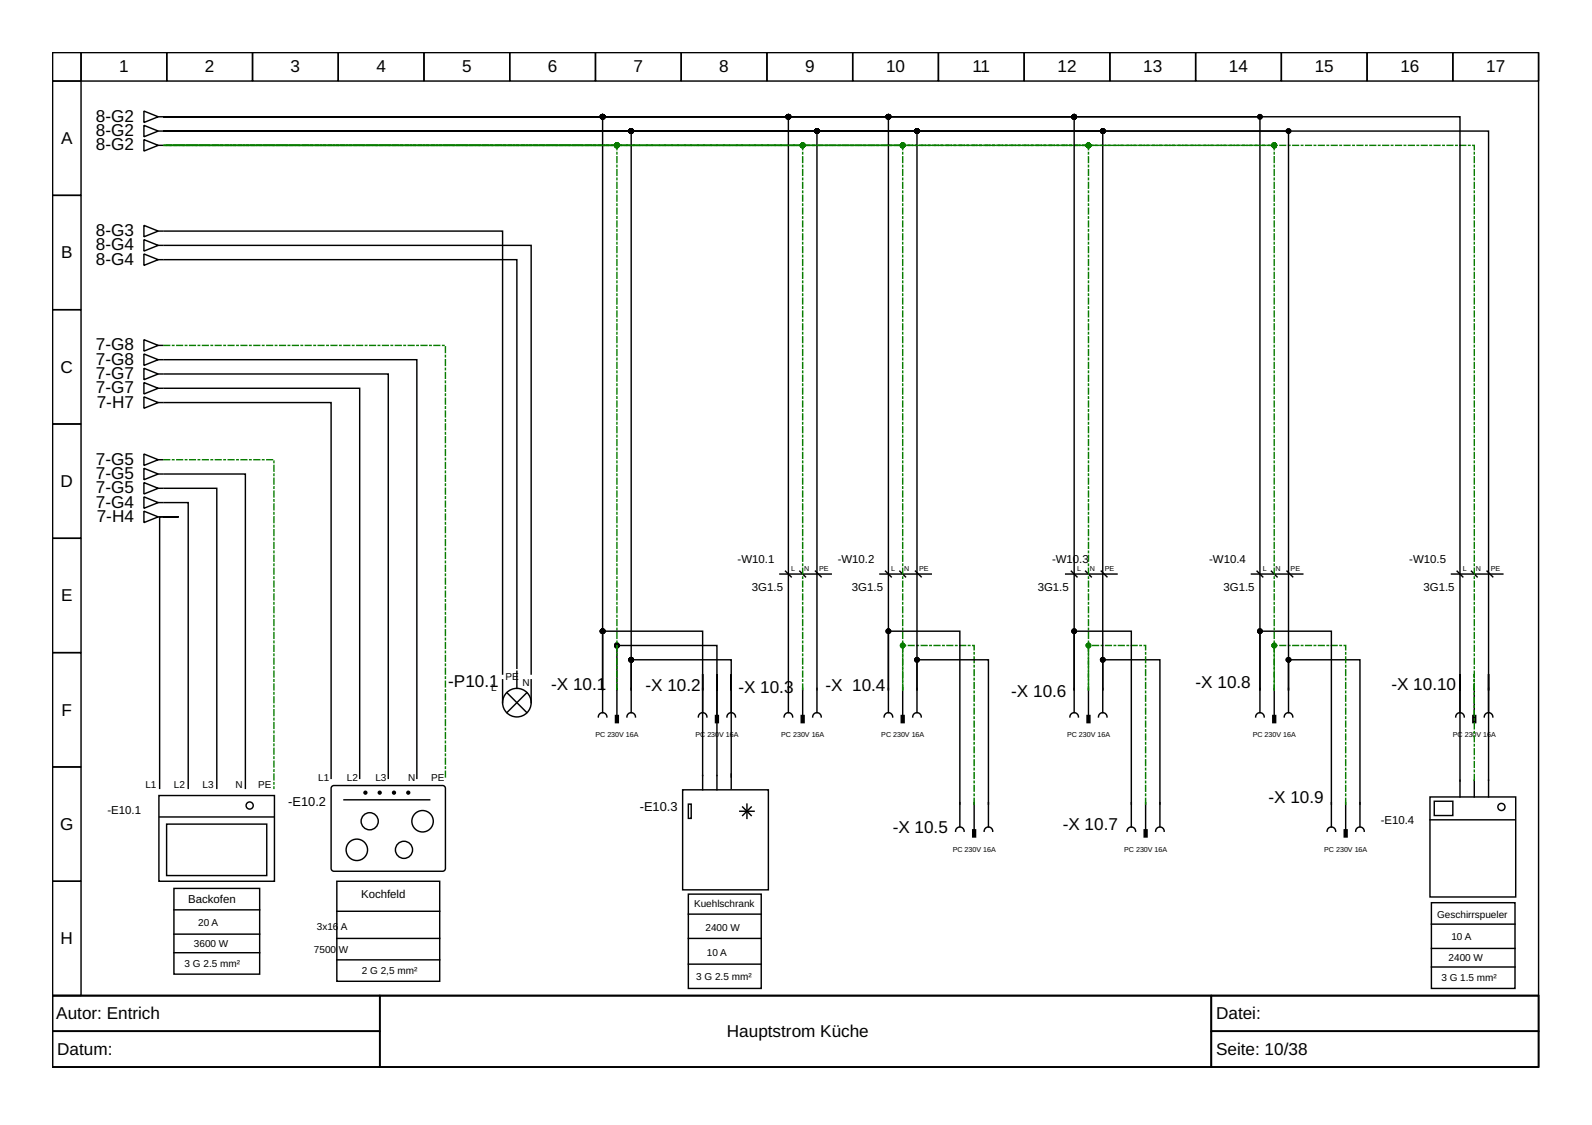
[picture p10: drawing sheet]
<svg xmlns="http://www.w3.org/2000/svg" width="297mm" height="210mm" viewBox="0 0 297 210" stroke-linecap="round" stroke-linejoin="round" font-family="sans-serif">
<g fill="none" stroke="#000" stroke-width=".27">
<path d="M9.8 9.8h277.3v176h-277.3zM9.8 9.8h5.3v5.3h-5.3zM9.8 15.1h5.3v21.4h-5.3zM15.1 9.8h16v5.3h-16zM31.1 9.8h16v5.3h-16zM47.1 9.8h16v5.3h-16zM63.1 9.8h16v5.3h-16zM79.1 9.8h16v5.3h-16zM95.1 9.8h16v5.3h-16zM111.1 9.8h16v5.3h-16zM127.1 9.8h16v5.3h-16zM143.1 9.8h16v5.3h-16z"/>
<path d="M159.1 9.8h16v5.3h-16zM175.1 9.8h16v5.3h-16zM191.1 9.8h16v5.3h-16zM207.1 9.8h16v5.3h-16zM223.1 9.8h16v5.3h-16zM239.1 9.8h16v5.3h-16zM255.1 9.8h16v5.3h-16zM271.1 9.8h16v5.3h-16zM9.8 36.5h5.3v21.3h-5.3zM26.9 23.4l2.6 1.1-2.6 1zM26.9 20.7l2.6 1.1-2.6 1.1zM26.9 26.1l2.6 1-2.6 1.1z"/>
<path d="M29.5 24.5h.8M29.5 21.8h.8M29.5 27.1h.8M30.6 21.8h81.8v106.9v-10.9h18.7v29.6M30.6 24.5h87.2v104.2v-5.6h18.6v21.9M30.6 24.5h209.8v104.2v-5.6h13.3v26.9M30.6 24.5h121.8v104.2M30.6 24.5h175.2v104.2v-5.6h10.6v26.9M30.6 21.8h204.5v106.9v-10.9h13.3v32.2M30.6 21.8h169.8v106.9v-10.9h10.7v32.2M30.6 21.8h135.2v106.9v-10.9h13.3v32.2M30.6 24.5h140.5v104.2v-5.6h13.3v26.9"/>
<path d="M30.6 21.8h116.5v106.9M30.6 21.8h241.8v123.9M30.6 24.5h247.1v124.2M9.8 57.8h5.3v21.3h-5.3zM26.9 47.4l2.6 1-2.6 1.1zM26.9 42.1l2.6 1-2.6 1.1zM26.9 44.7l2.6 1.1-2.6 1zM29.5 48.4h.8M29.5 43.1h.8M29.5 45.8h.8M30.6 45.8h68.5v80M30.6 48.4h65.8v76.3"/>
<path d="M30.6 43.1h63.2v82.7M9.8 79.1h5.3v21.3h-5.3zM26.9 74l2.6 1.1-2.6 1.1zM26.9 68.7l2.6 1.1-2.6 1zM26.9 63.4l2.6 1-2.6 1.1zM26.9 71.4l2.6 1-2.6 1.1zM26.9 66l2.6 1.1-2.6 1.1zM29.5 75.1h.8M29.5 69.8h.8M29.5 64.4h.8M29.5 72.4h.8M29.5 67.1h.8"/>
<path d="M30.6 72.4h36.5v72.8M30.6 75.1h31.2v70.1M30.6 69.8h41.8v75.4M30.6 67.1h47.2v78.1M26.9 87.4l2.6 1-2.6 1.1zM26.9 92.7l2.6 1.1-2.6 1zM26.9 84.7l2.6 1.1-2.6 1zM26.9 95.4l2.6 1-2.6 1.1zM26.9 90l2.6 1.1-2.6 1.1zM29.5 88.4h.8M29.5 93.8h.8M29.5 85.8h.8"/>
<path d="M29.5 96.4h.8M29.5 91.1h.8M30.6 88.4h15.2v58.7M30.6 91.1h9.9v56M30.6 96.4h2.7h-3.5v50.7M30.6 93.8h4.5v53.3M9.8 100.4h5.3v21.4h-5.3zM145.5 107.1h9.6M146.6 106.6l1 1M149.2 106.6l1.1 1M152.1 106.6l1.1 1M164.2 107.1h9.6"/>
<path d="M165.2 106.6l1.1 1M167.9 106.6l1.1 1M170.8 106.6l1.1 1M198.8 107.1h9.6M199.9 106.6l1.1 1M202.6 106.6l1 1M205.5 106.6l1 1M233.5 107.1h9.6M234.5 106.6l1.1 1M237.2 106.6l1.1 1M240.1 106.6l1.1 1M270.8 107.1h9.6"/>
<path d="M271.9 106.6l1 1M274.5 106.6l1.1 1M277.5 106.6l1 1M9.8 121.8h5.3v21.3h-5.3zM93.8 126.8v4.3M94.6 129.2l3.7 3.8M96.4 125.2v3.2M98.3 129.2l-3.7 3.8M99.1 126.8v4.3M111.6 133.8a.8 .8 0 0 1 .8-.8 .8 .8 0 0 1 .8 .8M112.4 128.4v4.6M115.1 128.7v-8.3h18.7v27"/>
<path d="M115.1 128.4v5.1M117 133.8a.8 .8 0 0 1 .8-.8 .8 .8 0 0 1 .8 .8M117.8 128.4v4.6M130.3 133.8a.8 .8 0 0 1 .8-.8 .8 .8 0 0 1 .8 .8M131.1 128.4v4.6M133.8 128.4v5.1M135.6 133.8a.8 .8 0 0 1 .8-.8 .8 .8 0 0 1 .8 .8M136.4 128.4v4.6M146.3 133.8a.8 .8 0 0 1 .8-.8 .8 .8 0 0 1 .8 .8M147.1 128.4v4.6M149.8 128.4v5.1M151.6 133.8a.8 .8 0 0 1 .8-.8 .8 .8 0 0 1 .8 .8"/>
<path d="M152.4 128.4v4.6M165 133.8a.8 .8 0 0 1 .8-.8 .8 .8 0 0 1 .8 .8M165.8 128.4v4.6M168.4 128.4v5.1M170.3 133.8a.8 .8 0 0 1 .8-.8 .8 .8 0 0 1 .8 .8M171.1 128.4v4.6M199.6 133.8a.8 .8 0 0 1 .8-.8 .8 .8 0 0 1 .8 .8M200.4 128.4v4.6M203.1 128.4v5.1M205 133.8a.8 .8 0 0 1 .8-.8 .8 .8 0 0 1 .8 .8M205.8 128.4v4.6M234.3 133.8a.8 .8 0 0 1 .8-.8 .8 .8 0 0 1 .8 .8"/>
<path d="M235.1 128.4v4.6M237.7 128.4v5.1M239.6 133.8a.8 .8 0 0 1 .8-.8 .8 .8 0 0 1 .8 .8M240.4 128.4v4.6M271.6 133.8a.8 .8 0 0 1 .8-.8 .8 .8 0 0 1 .8 .8M272.4 128.4v4.6M275.1 128.4v5.1M276.9 133.8a.8 .8 0 0 1 .8-.8 .8 .8 0 0 1 .8 .8M277.7 128.4v4.6M9.8 143.1h5.3v21.3h-5.3zM29.6 148.4h21.6v16h-21.6zM29.8 152.4h21.3"/>
<path d="M31.1 153.8h18.7v9.6h-18.7zM61.9 146.8l.4-.2h20.5l.3 .5-.1 15.2-.4 .3-20.6-.1-.2-.5zM64.2 149.2h16M127.4 147.4h16v18.6h-16zM128.4 150h.6v2.7h-.6zM136.4 144.4v2.7M138 151.4h2.7M138.6 150.6l1.6 1.6M139.4 150v2.7M140.2 150.6l-1.6 1.6M178.3 155.1a.8 .8 0 0 1 .8-.8 .8 .8 0 0 1 .8 .8M179.1 149.8v4.5"/>
<path d="M181.8 149.8v5M183.6 155.1a.8 .8 0 0 1 .8-.8 .8 .8 0 0 1 .8 .8M184.4 149.8v4.5M210.3 155.1a.8 .8 0 0 1 .8-.8 .8 .8 0 0 1 .8 .8M211.1 149.8v4.5M213.8 149.8v5M215.6 155.1a.8 .8 0 0 1 .8-.8 .8 .8 0 0 1 .8 .8M216.4 149.8v4.5M247.6 155.1a.8 .8 0 0 1 .8-.8 .8 .8 0 0 1 .8 .8M248.4 149.8v4.5M251.1 149.8v5M252.9 155.1a.8 .8 0 0 1 .8-.8 .8 .8 0 0 1 .8 .8"/>
<path d="M253.7 149.8v4.5M266.8 148.7h16v18.7h-16zM266.8 153h15.7M267.6 149.5h3.5v2.7h-3.5zM272.4 145.6v3.1M275.1 145.6v3.1M9.8 164.4h5.3v21.4h-5.3zM32.5 165.8h15.9v16h-15.9zM32.5 174.3h15.9M32.5 169.8h15.9M32.5 177.8h15.9M62.8 164.4h19.2v18.7h-19.2z"/>
<path d="M62.8 179.1h19.2M62.8 175.1h19.2M62.8 170h19.2M128.4 166.8h13.6v17.6h-13.6zM128.4 175.1h13.6M128.4 179.9h13.6M128.4 170.6h13.6M267.1 168.4h15.6v16h-15.6zM267.1 172.4h15.6M267.1 177h15.6M9.8 185.8h277.3v13.3h-277.3zM9.8 185.8h61v6.6h-61z"/>
<path d="M9.8 192.4h61v6.7h-61zM70.8 185.8h155.2v13.3h-155.2zM226 185.8h61.1v6.6h-61.1zM226 192.4h61.1v6.7h-61.1zM267.1 180.4h15.6"/>
<circle cx="96.4" cy="131.1" r="2.67"/>
<circle cx="46.6" cy="150.3" r=".67"/>
<circle cx="66.6" cy="158.6" r="2"/>
<circle cx="69" cy="153.2" r="1.6"/>
<circle cx="75.4" cy="158.6" r="1.6"/>
<circle cx="78.8" cy="153.2" r="2"/>
<circle cx="280.1" cy="150.6" r=".67"/>
</g>
<g fill="#000" stroke="#000" stroke-width=".27">
<path d="M114.8 133.5h.6v1.3h-.6z" fill-rule="evenodd"/>
<path d="M133.5 133.5h.5v1.3h-.5z" fill-rule="evenodd"/>
<path d="M149.5 133.5h.5v1.3h-.5z" fill-rule="evenodd"/>
<path d="M168.2 133.5h.5v1.3h-.5z" fill-rule="evenodd"/>
<path d="M202.8 133.5h.6v1.3h-.6z" fill-rule="evenodd"/>
<path d="M237.5 133.5h.5v1.3h-.5z" fill-rule="evenodd"/>
<path d="M274.8 133.5h.5v1.3h-.5z" fill-rule="evenodd"/>
<path d="M181.5 154.8h.5v1.4h-.5z" fill-rule="evenodd"/>
<path d="M213.5 154.8h.5v1.4h-.5z" fill-rule="evenodd"/>
<path d="M250.8 154.8h.5v1.4h-.5z" fill-rule="evenodd"/>
<circle cx="112.4" cy="21.8" r=".4"/>
<circle cx="117.8" cy="24.5" r=".4"/>
<circle cx="147.1" cy="21.8" r=".4"/>
<circle cx="152.4" cy="24.5" r=".4"/>
<circle cx="165.8" cy="21.8" r=".4"/>
<circle cx="171.1" cy="24.5" r=".4"/>
<circle cx="200.4" cy="21.8" r=".4"/>
<circle cx="205.8" cy="24.5" r=".4"/>
<circle cx="235.1" cy="21.8" r=".4"/>
<circle cx="240.4" cy="24.5" r=".4"/>
<circle cx="112.4" cy="117.8" r=".4"/>
<circle cx="165.8" cy="117.8" r=".4"/>
<circle cx="200.4" cy="117.8" r=".4"/>
<circle cx="235.1" cy="117.8" r=".4"/>
<circle cx="115.1" cy="120.4" r=".4"/>
<circle cx="117.8" cy="123.1" r=".4"/>
<circle cx="171.1" cy="123.1" r=".4"/>
<circle cx="205.8" cy="123.1" r=".4"/>
<circle cx="240.4" cy="123.1" r=".4"/>
<circle cx="68.2" cy="147.9" r=".27"/>
<circle cx="70.8" cy="147.9" r=".27"/>
<circle cx="73.5" cy="147.9" r=".27"/>
<circle cx="76.2" cy="147.9" r=".27"/>
</g>
<path d="M30.6 64.4h52.5v80.8M30.6 85.8h20.5v61.3M115.1 128.7v-101.6h-84.5M149.8 128.7v-101.6h-119.2M168.4 128.7v-101.6h-137.8M203.1 128.7v-101.6h-172.5M237.7 128.7v-101.6h-207.1M275.1 128.7v-101.6h-244.5M181.8 150v-29.6h-13.4v8.3M213.8 150v-29.6h-10.7v8.3M251.1 150v-29.6h-13.4v8.3M275.1 145.6v-19.8v2.9" fill="none" stroke="#087c00" stroke-width=".27" stroke-dasharray="1.1 .5 .3 .5"/>
<g fill="#087c00" stroke="#087c00" stroke-width=".27">
<circle cx="203.1" cy="27.1" r=".4"/>
<circle cx="168.4" cy="27.1" r=".4"/>
<circle cx="149.8" cy="27.1" r=".4"/>
<circle cx="237.7" cy="120.4" r=".4"/>
<circle cx="203.1" cy="120.4" r=".4"/>
<circle cx="168.4" cy="120.4" r=".4"/>
<circle cx="115.1" cy="27.1" r=".4"/>
<circle cx="237.7" cy="27.1" r=".4"/>
</g>
<g font-size="3.2">
<text x="22.2" y="13.5">1</text>
<text x="38.2" y="13.5">2</text>
<text x="54.2" y="13.5">3</text>
<text x="70.2" y="13.5">4</text>
<text x="86.2" y="13.5">5</text>
<text x="102.2" y="13.5">6</text>
<text x="118.2" y="13.5">7</text>
<text x="134.2" y="13.5">8</text>
<text x="150.2" y="13.5">9</text>
<text x="165.3" y="13.5">10</text>
<text x="181.4" y="13.5">11</text>
<text x="197.3" y="13.5">12</text>
<text x="213.3" y="13.5">13</text>
<text x="229.3" y="13.5">14</text>
<text x="245.3" y="13.5">15</text>
<text x="261.3" y="13.5">16</text>
<text x="277.3" y="13.5">17</text>
<text x="17.9" y="22.7">8-G2</text>
<text x="11.4" y="26.9">A</text>
<text x="17.9" y="25.4">8-G2</text>
<text x="17.9" y="28.1">8-G2</text>
<text x="17.9" y="44">8-G3</text>
<text x="17.9" y="46.7">8-G4</text>
<text x="11.4" y="48.2">B</text>
<text x="17.9" y="49.4">8-G4</text>
<text x="17.9" y="65.4">7-G8</text>
<text x="11.3" y="69.5">C</text>
<text x="17.9" y="68">7-G8</text>
<text x="17.9" y="70.7">7-G7</text>
<text x="17.9" y="73.4">7-G7</text>
<text x="18.1" y="76">7-H7</text>
<text x="17.9" y="89.4">7-G5</text>
<text x="17.9" y="86.7">7-G5</text>
<text x="11.3" y="90.8">D</text>
<text x="17.9" y="94.7">7-G4</text>
<text x="17.9" y="92">7-G5</text>
<text x="18.1" y="97.4">7-H4</text>
<text x="11.4" y="112.2">E</text>
<text x="83.6" y="128.2">-P10.1</text>
<text x="102.8" y="128.7">-X 10.1</text>
<text x="120.4" y="129">-X 10.2</text>
<text x="137.8" y="129.2">-X 10.3</text>
<text x="154" y="129">-X 10.4</text>
<text x="188.7" y="130">-X 10.6</text>
<text x="223.1" y="128.4">-X 10.8</text>
<text x="259.6" y="128.7">-X 10.10</text>
<text x="11.5" y="133.5">F</text>
<text x="236.7" y="149.8">-X 10.9</text>
<text x="11.2" y="154.8">G</text>
<text x="166.6" y="155.4">-X 10.5</text>
<text x="198.3" y="154.8">-X 10.7</text>
<text x="11.3" y="176.2">H</text>
<text x="10.5" y="190.2">Autor: Entrich</text>
<text x="226.9" y="190.2">Datei:</text>
<text x="10.7" y="196.8">Datum:</text>
<text x="135.6" y="193.5">Hauptstrom Küche</text>
<text x="226.9" y="196.8">Seite: 10/38</text>
</g>
<g font-size="2.4">
<text x="53.8" y="150.3">-E10.2</text>
<text x="119.4" y="151.4">-E10.3</text>
</g>
<g font-size="2.1">
<text x="137.6" y="105">-W10.1</text>
<text x="156.3" y="105">-W10.2</text>
<text x="196.3" y="105">-W10.3</text>
<text x="225.6" y="105">-W10.4</text>
<text x="262.9" y="105">-W10.5</text>
<text x="140.3" y="110.3">3G1.5</text>
<text x="159" y="110.3">3G1.5</text>
<text x="193.6" y="110.3">3G1.5</text>
<text x="228.3" y="110.3">3G1.5</text>
<text x="265.6" y="110.3">3G1.5</text>
<text x="20.1" y="151.9">-E10.1</text>
<text x="257.6" y="153.8">-E10.4</text>
<text x="67.4" y="167.6">Kochfeld</text>
<text x="35.1" y="168.4">Backofen</text>
</g>
<g font-size="1.9">
<text x="91.6" y="129">L</text>
<text x="94.3" y="126.8">PE</text>
<text x="97.5" y="127.9">N</text>
<text x="27.1" y="147.1">L1</text>
<text x="32.5" y="147.1">L2</text>
<text x="37.8" y="147.1">L3</text>
<text x="43.9" y="147.1">N</text>
<text x="48.2" y="147.1">PE</text>
<text x="59.4" y="145.8">L1</text>
<text x="64.7" y="145.8">L2</text>
<text x="70" y="145.8">L3</text>
<text x="76.2" y="145.8">N</text>
<text x="80.4" y="145.8">PE</text>
<text x="37" y="172.7">20 A</text>
<text x="59.1" y="173.5">3x16</text>
<text x="63.6" y="173.5">A</text>
<text x="129.5" y="169.2">Kuehlschrank</text>
<text x="131.6" y="173.8">2400 W</text>
<text x="268.1" y="171.4">Geschirrspueler</text>
<text x="36.2" y="176.7">3600 W</text>
<text x="58.6" y="177.9">7500</text>
<text x="63.2" y="177.9">W</text>
<text x="131.9" y="178.3">10 A</text>
<text x="270.3" y="179.4">2400 W</text>
<text x="270.8" y="175.4">10 A</text>
<text x="34.5" y="180.4">3 G 2.5 mm²</text>
<text x="67.5" y="181.8">2 G 2,5 mm²</text>
<text x="129.9" y="182.8">3 G 2.5 mm²</text>
<text x="268.9" y="183.1">3 G 1.5 mm²</text>
</g>
<g font-size="1.3">
<text x="147.6" y="106.6">L</text>
<text x="150" y="106.6">N</text>
<text x="152.8" y="106.6">PE</text>
<text x="166.3" y="106.6">L</text>
<text x="168.7" y="106.6">N</text>
<text x="171.5" y="106.6">PE</text>
<text x="201" y="106.6">L</text>
<text x="203.4" y="106.6">N</text>
<text x="206.2" y="106.6">PE</text>
<text x="235.6" y="106.6">L</text>
<text x="238" y="106.6">N</text>
<text x="240.8" y="106.6">PE</text>
<text x="272.9" y="106.6">L</text>
<text x="275.3" y="106.6">N</text>
<text x="278.1" y="106.6">PE</text>
<text x="111.1" y="137.6">PC 230V 16A</text>
<text x="129.8" y="137.6">PC 230V 16A</text>
<text x="145.8" y="137.6">PC 230V 16A</text>
<text x="164.4" y="137.6">PC 230V 16A</text>
<text x="199.1" y="137.6">PC 230V 16A</text>
<text x="233.7" y="137.6">PC 230V 16A</text>
<text x="271.1" y="137.6">PC 230V 16A</text>
<text x="177.8" y="158.9">PC 230V 16A</text>
<text x="209.8" y="158.9">PC 230V 16A</text>
<text x="247.1" y="158.9">PC 230V 16A</text>
</g>
</svg>
